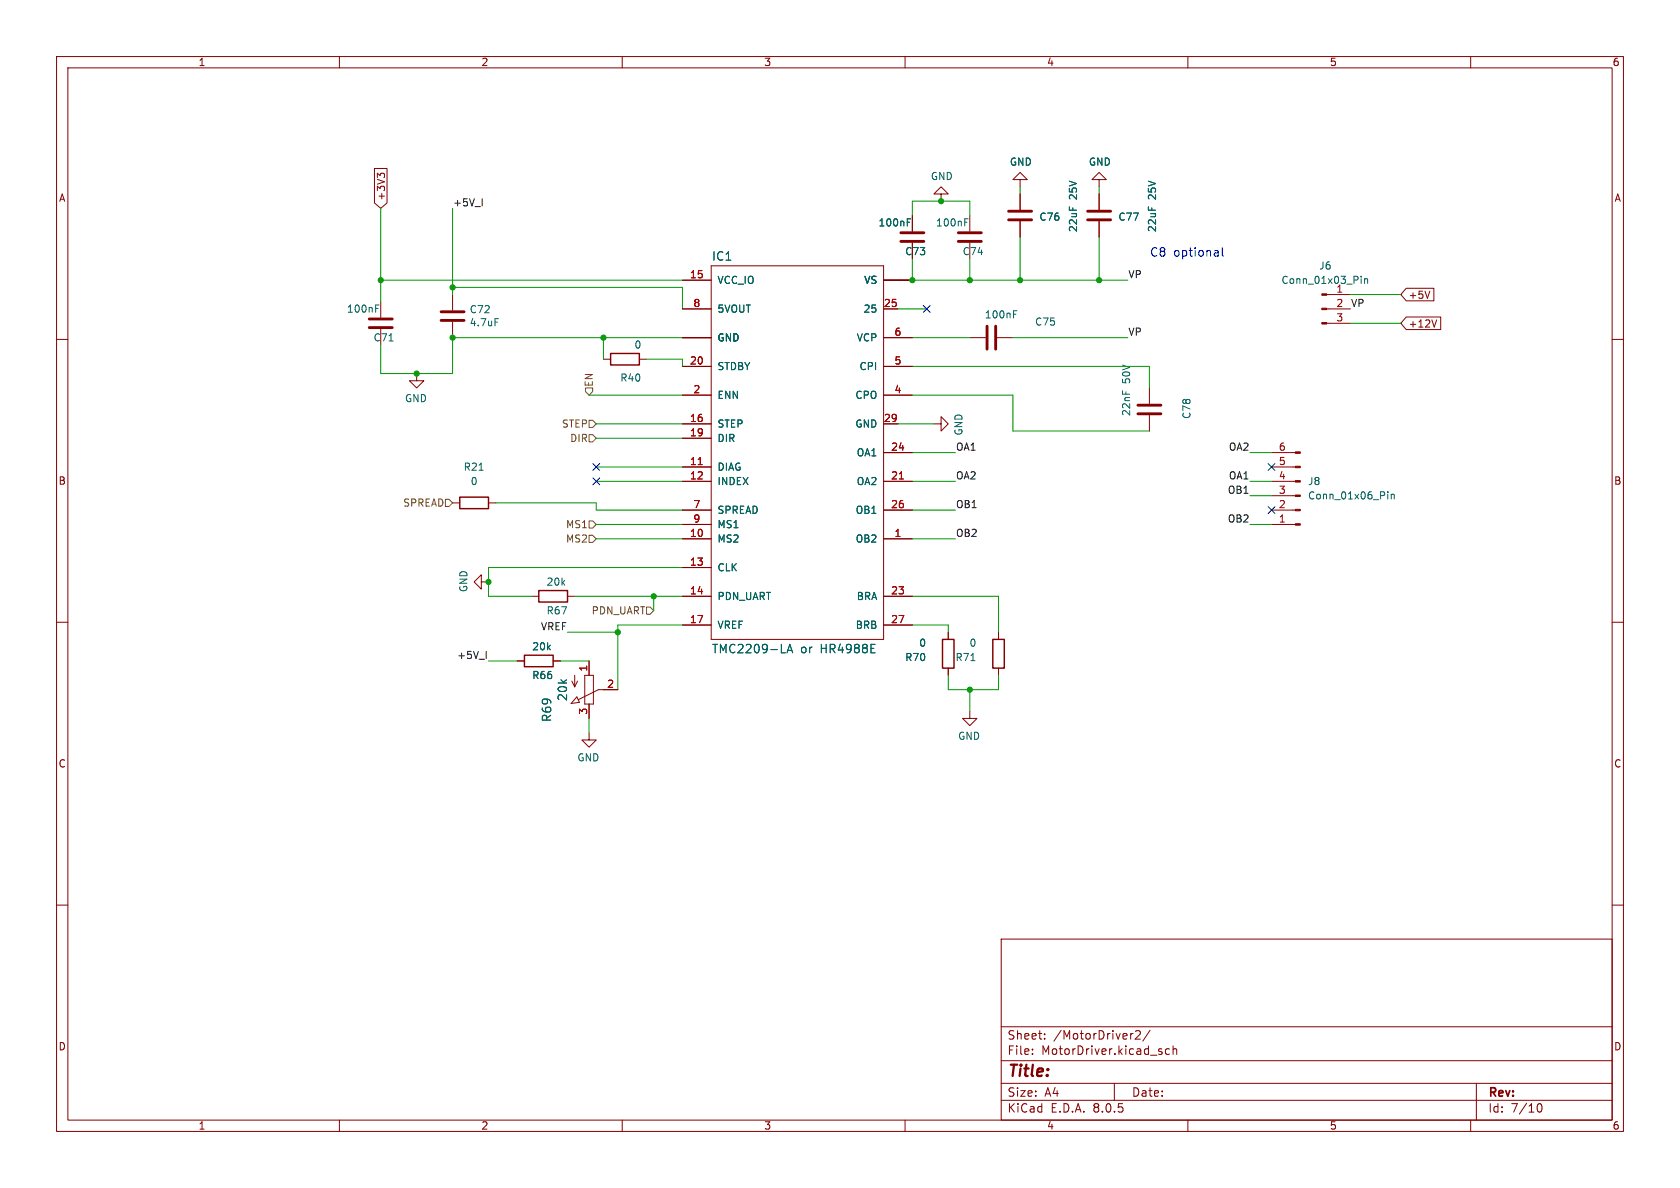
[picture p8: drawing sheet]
<svg xmlns="http://www.w3.org/2000/svg" width="297mm" height="210mm" viewBox="0 0 297 210" stroke-linecap="round" stroke-linejoin="round" font-family="sans-serif">
<g fill="none" stroke="#840000" stroke-width=".18">
<path d="M10 10h277v190h-277zM12 12h273v186h-273zM60 10v2M110 10v2M160 10v2M210 10v2M260 10v2M66.2 29.8h2.2v6.1l-1.1 .9-1.1-.9zM67.2 31l-.5-.4v.8M67.2 30.9l.2-.3h.3l.3 .3M161.3 38.1v2.8M166.4 34.3h-1.3l1.3-1.3 1.2 1.3h-1.2v1.3"/>
<path d="M171.4 38.1v2.8M180.3 31.8h-1.2l1.2-1.3 1.3 1.3h-1.3v1.2M180.3 34.3v2.8M180.3 39.1v2.8M194.3 31.8h-1.3l1.3-1.3 1.3 1.3h-1.3v1.2M194.3 34.3v2.8M194.3 39.1v2.8M10 60h2M67.3 53.3v2.8M67.3 58.2v2.8M80 52.1v2.8M80 56.9v2.8"/>
<path d="M120.6 54.6h5.1M120.6 59.7h5.1M120.6 49.5h5.1M125.7 47h30.5v66h-30.5zM156.2 54.6h2.5M156.2 59.7h5.1M156.2 49.5h5.1M161.3 42.9v2.8M171.4 59.7h2.8M171.4 42.9v2.8M176.3 59.7h2.8M234.5 57.2h4.3"/>
<path d="M234.5 54.6h4.3M234.5 52.1h4.3M248.6 56h6.1v2.3h-6.1l-1-1.1zM248.6 51h4.9v2.2h-4.9l-1-1.1zM252.8 51.5l-.5 1.2M254 56.6l-.4 1.2M285 60h2M73.7 66v1.3h-1.3l1.3 1.3 1.2-1.3h-1.2M106.7 63.5h1.2M113 63.5h1.3M120.6 74.9h5.1M120.6 77.5h5.1"/>
<path d="M120.6 69.9h5.1M120.6 64.8h5.1M156.2 74.9h2.5M156.2 69.9h5.1M156.2 64.8h5.1M165.1 74.9h1.3v1.3l1.2-1.3-1.2-1.2v1.2M203.2 68.6v2.8M203.2 73.4v2.8M80 88.9h1.3M86.4 88.9h1.2M120.6 82.6h5.1M120.6 85.1h5.1"/>
<path d="M120.6 90.2h5.1M120.6 92.7h5.1M120.6 95.3h5.1M156.2 80h5.1M156.2 85.1h5.1M156.2 90.2h5.1M156.2 95.3h5.1M224.8 80h4.2M224.8 82.6h4.2M224.8 85.1h4.2M224.8 87.6h4.2M224.8 90.2h4.2"/>
<path d="M224.8 92.7h4.2M10 110h2M85.1 102.9v1.2l-1.3-1.2 1.3-1.3v1.3h1.3M91.4 116.8h1.3M94 105.4h1.2M97.8 116.8h1.3M100.3 105.4h1.3M101.6 119.4v2M103.4 119.4h1.5v5.1h-1.5zM104.1 116.8v2.6M120.6 105.4h5.1M120.6 100.3h5.1"/>
<path d="M120.6 110.5h5.1M156.2 105.4h5.1M156.2 110.5h5.1M167.6 111.8v1.2M167.6 118.1v1.3M176.5 111.8v1.2M176.5 118.1v1.3M285 110h2M101.1 120.4l.5 1M102 123.2l.4 1-1.4 .2zM102.1 120.4l-.5 1M104.1 129.5v1.3h-1.2l1.2 1.3 1.3-1.3h-1.3"/>
<path d="M104.1 124.5v2.5M109.2 121.9h-3.4l-3.5 1.8M171.4 125.7v1.3h-1.2l1.2 1.3 1.3-1.3h-1.3M10 160h2M285 160h2M177 166h108v32h-108zM60 198v2M110 198v2M160 198v2M177 194.5h108M177 191.5h108M177 187.5h108"/>
<path d="M177 181.5h108M182.5 186.3v.1M182.5 185.5v.1M184.7 183.6v.1M184.7 182.8v.1M197 191.5v3M200.2 182.7h.1M200.7 182.3l.6-.1 .2 .1 .1 .3-.9 1.1h.9M203.3 182.1l-1.3 2M206.7 185.5l-.4-.1-.3 .3v.4l.2 .2h.5M207.4 185.5l.2-.1 .4 .1v.9M207.4 184.9v1.5"/>
<path d="M210 198v2M260 198v2M261 191.5v6.5M271.7 195.7l.2-.5 .2-.1a.8 .8 0 0 1 .5 .7 .8 .8 0 0 1-.5 .8l-.2-.1-.2-.5"/>
</g>
<g fill="none" stroke="#840000" stroke-width=".51">
<path d="M178.3 38.9h4.1M178.3 37.3h4.1M192.3 38.9h4M192.3 37.3h4M65.3 56.4h4M65.3 57.9h4M78 55.1h4M78 56.6h4M159.3 41.1h4M159.3 42.7h4M169.4 41.1h4.1M169.4 42.7h4.1"/>
<path d="M174.5 57.7v4M176 57.7v4M201.2 73.2h4M201.2 71.6h4"/>
</g>
<g fill="none" stroke="#006464" stroke-width=".18">
<path d="M160.4 39.3h.4M160.4 38.7h.6M170.6 39.3h.4M170.6 38.7h.6M66.4 54.5h.4M66.4 53.9h.6M87.5 56.3h.6M179.2 55.5h.4M179.2 54.9h.6M240.6 48.8v.2M240.6 49.3v.8M241.2 49.3v.8"/>
<path d="M241.2 49.4l.2-.1h.3l.1 .8M68.8 60.3h.7M84.7 83.1h.7M245.3 86.9v.2M245.3 87.4v.8M245.9 87.4v.8M245.9 87.5l.2-.1h.3l.1 .8M139.1 115.4l.5-1.5 .5 1.5M139.3 115h.7M154 115.4h.7M154 113.9h.7M171.6 116.8h.8"/>
</g>
<g fill="#840000" stroke="#840000" stroke-width=".18">
<path d="M229 79.9h.9v.2h-.9z"/>
<path d="M229 82.4h.9v.3h-.9z"/>
<path d="M229 85h.9v.2h-.9z"/>
<path d="M229 87.5h.9v.3h-.9z"/>
<path d="M229 90h.9v.3h-.9z"/>
<path d="M229 92.6h.9v.2h-.9z"/>
<path d="M233.7 57h.8v.3h-.8z"/>
<path d="M233.7 54.5h.8v.2h-.8z"/>
<path d="M233.7 51.9h.8v.3h-.8z"/>
</g>
<path d="M107.9 62.5h5.1v2h-5.1zM81.3 87.9h5.1v2h-5.1zM92.7 115.8h5.1v2.1h-5.1zM95.2 104.4h5.1v2h-5.1zM166.6 113h2.1v5.1h-2.1zM175.5 113h2v5.1h-2z" fill="none" stroke="#840000" stroke-width=".25"/>
<path d="M123.4 82.1h.8M159 84.7h.7" fill="none" stroke="#a90000" stroke-width=".18"/>
<path d="M103.5 68.6h1.3v.6l-.7 .7-.6-.7zM104.1 74.3h.7l.6 .6-.6 .7h-.7zM104.1 76.8h.7l.6 .7-.6 .6h-.7zM78.7 88.3h.7l.6 .6-.6 .6h-.7zM104.1 92.1h.7l.6 .6-.6 .6h-.7zM104.1 94.6h.7l.6 .7-.6 .6h-.7zM114.3 107.3h.6l.7 .7-.7 .6h-.6z" fill="none" stroke="#725600" stroke-width=".18"/>
<path d="M85.3 35.1v1.3M86 115.1v1.3" fill="none" stroke="#0f0f0f" stroke-width=".18"/>
<path d="M215.3 44.4l.1 .9M215.4 45.2l-.2 .1M215.4 44.6l-.2 .1M216.1 43.8v1.3l.2 .2" fill="none" stroke="#0000c2" stroke-width=".18"/>
<g fill="none" stroke="#009600" stroke-width=".18">
<path d="M67.3 36.8v16.5M80 36.8v15.3M161.3 38.1v-2.5h10.1v2.5M180.3 33v1.3M194.3 33v1.3M67.3 49.5h53.3M80 50.8h40.6v3.8M106.7 59.7v3.8M120.6 59.7h-40.6v6.3h-12.7v-5M158.7 54.6h5.1M161.3 45.7v3.8h38.1M161.3 59.7h10.1"/>
<path d="M171.4 45.7v3.8M179.1 59.7h20.3M180.3 41.9v7.6M194.3 41.9v7.6M238.8 57.2h8.8M238.8 52.1h8.8M104.1 69.9h16.5M105.4 74.9h15.2M105.4 77.5h15.2M114.3 63.5h6.3v1.3M158.7 74.9h6.4M161.3 69.9h17.8v6.3h24.1"/>
<path d="M161.3 64.8h41.9v3.8M87.6 88.9h17.8v1.3h15.2M105.4 85.1h15.2M105.4 95.3h15.2M105.4 82.6h15.2M105.4 92.7h15.2M161.3 90.2h7.6M161.3 85.1h7.6M161.3 95.3h7.6M161.3 80h7.6M221 85.1h3.8M221 80h3.8"/>
<path d="M221 92.7h3.8M221 87.6h3.8M86.4 116.8h5M99.1 116.8h5M100.3 111.8h8.9M101.6 105.4h19M115.6 105.4v2.6M120.6 110.5h-11.4v11.4M120.6 100.3h-34.2v5.1h7.6M161.3 105.4h15.2v6.4M161.3 110.5h6.3v1.3M167.6 119.4v2.5h8.9v-2.5"/>
<path d="M104.1 127v2.5M171.4 121.9v3.8"/>
</g>
<path d="M163.2 54l1.2 1.2M164.4 54l-1.2 1.2M104.8 81.9l1.2 1.3M104.8 84.5l1.2 1.2M106 81.9l-1.2 1.3M106 84.5l-1.2 1.2M224.2 81.9l1.2 1.3M224.2 89.6l1.2 1.2M225.4 81.9l-1.2 1.3M225.4 89.6l-1.2 1.2" fill="none" stroke="#000084" stroke-width=".18"/>
<g fill="#009600" stroke="#009600" stroke-width=".18">
<circle cx="166.4" cy="35.6" r=".46"/>
<circle cx="161.3" cy="49.5" r=".46"/>
<circle cx="106.7" cy="59.7" r=".46"/>
<circle cx="171.4" cy="49.5" r=".46"/>
<circle cx="180.3" cy="49.5" r=".46"/>
<circle cx="194.3" cy="49.5" r=".46"/>
<circle cx="80" cy="50.8" r=".46"/>
<circle cx="67.3" cy="49.5" r=".46"/>
<circle cx="73.7" cy="66" r=".46"/>
<circle cx="80" cy="59.7" r=".46"/>
<circle cx="171.4" cy="121.9" r=".46"/>
<circle cx="86.4" cy="102.9" r=".46"/>
<circle cx="109.2" cy="111.8" r=".46"/>
<circle cx="115.6" cy="105.4" r=".46"/>
</g>
<text font-size="2.8" fill="#840000" x="178" y="190.9">Title:</text>
<g font-size="2.1" fill="#006464">
<text x="125.8" y="46.3">IC1</text>
<text x="125.8" y="115.7">TMC2209-LA</text>
<text x="141.5" y="115.7">or</text>
<text x="145.1" y="115.7">HR4988E</text>
<text x="100.5" y="124" transform="rotate(-90 100.5 124)">20k</text>
<text x="97.7" y="127.7" transform="rotate(-90 97.7 127.7)">R69</text>
</g>
<g font-size="2.1" fill="#0000c2">
<text x="203.2" y="45.5">C8</text>
<text x="207.4" y="45.5">optional</text>
</g>
<g font-size="2.1" fill="#840000">
<text x="178" y="184">Sheet:</text>
<text x="186.2" y="184">/MotorDriver2/</text>
<text x="178" y="186.7">File:</text>
<text x="184.1" y="186.7">MotorDriver.kicad_sch</text>
<text x="178" y="196.9">KiCad</text>
<text x="178" y="194.1">Size:</text>
<text x="184.7" y="194.1">A4</text>
<text x="185.7" y="196.9">E.D.A.</text>
<text x="193.3" y="196.9">8.0.5</text>
<text x="200" y="194.1">Date:</text>
<text x="263" y="194.3">Rev:</text>
<text x="263" y="196.9">Id:</text>
<text x="267.1" y="196.9">7/10</text>
</g>
<g font-size="1.8" fill="#840000">
<text x="35" y="11.9">1</text>
<text x="85" y="11.9">2</text>
<text x="135" y="11.9">3</text>
<text x="185" y="11.9">4</text>
<text x="235" y="11.9">5</text>
<text x="285" y="11.9">6</text>
<text x="10.3" y="35.9">A</text>
<text x="68.3" y="35.6" transform="rotate(-90 68.3 35.6)">+3V3</text>
<text x="285.3" y="35.9">A</text>
<text x="248.9" y="53">+5V</text>
<text x="248.9" y="58.1">+12V</text>
<text x="10.3" y="85.9">B</text>
<text x="285.3" y="85.9">B</text>
<text x="10.3" y="135.9">C</text>
<text x="285.3" y="135.9">C</text>
<text x="10.3" y="185.9">D</text>
<text x="285.3" y="185.9">D</text>
<text x="35" y="199.9">1</text>
<text x="85" y="199.9">2</text>
<text x="135" y="199.9">3</text>
<text x="185" y="199.9">4</text>
<text x="235" y="199.9">5</text>
<text x="285" y="199.9">6</text>
</g>
<g font-size="1.8" fill="#006464">
<text x="178.4" y="29.5">GND</text>
<text x="192.4" y="29.5">GND</text>
<text x="164.5" y="32">GND</text>
<text x="190.6" y="35.3" transform="rotate(-90 190.6 35.3)">25V</text>
<text x="204.6" y="35.3" transform="rotate(-90 204.6 35.3)">25V</text>
<text x="155.2" y="40.2">100nF</text>
<text x="165.4" y="40.2">100nF</text>
<text x="183.7" y="39.2">C76</text>
<text x="190.6" y="41.1" transform="rotate(-90 190.6 41.1)">22uF</text>
<text x="197.6" y="39.2">C77</text>
<text x="204.6" y="41.1" transform="rotate(-90 204.6 41.1)">22uF</text>
<text x="159.9" y="45.3">C73</text>
<text x="170.1" y="45.3">C74</text>
<text x="233.1" y="47.9">J6</text>
<text x="126.7" y="50.4">VCC_IO</text>
<text x="152.7" y="50.4">VS</text>
<text x="226.4" y="50.4">Conn_01x03_Pin</text>
<text x="236.1" y="51.8">1</text>
<text x="61.2" y="55.5">100nF</text>
<text x="82.9" y="55.6">C72</text>
<text x="82.9" y="57.9">4.7uF</text>
<text x="126.7" y="55.5">5VOUT</text>
<text x="152.6" y="55.5">25</text>
<text x="174" y="56.5">100nF</text>
<text x="182.9" y="57.8">C75</text>
<text x="65.9" y="60.6">C71</text>
<text x="112.1" y="61.8">0</text>
<text x="126.7" y="60.6">GND</text>
<text x="126.7" y="65.6">STDBY</text>
<text x="151.4" y="60.6">VCP</text>
<text x="151.8" y="65.6">CPI</text>
<text x="71.5" y="71.3">GND</text>
<text x="109.6" y="67.7">R40</text>
<text x="126.7" y="70.7">ENN</text>
<text x="151.1" y="70.7">CPO</text>
<text x="200" y="67.8" transform="rotate(-90 200 67.8)">50V</text>
<text x="126.7" y="75.8">STEP</text>
<text x="151.1" y="75.8">GND</text>
<text x="170.4" y="77.1" transform="rotate(-90 170.4 77.1)">GND</text>
<text x="200" y="73.7" transform="rotate(-90 200 73.7)">22nF</text>
<text x="210.7" y="74.2" transform="rotate(-90 210.7 74.2)">C78</text>
<text x="81.9" y="83.4">R21</text>
<text x="126.7" y="83.4">DIAG</text>
<text x="126.7" y="78.3">DIR</text>
<text x="151.4" y="80.9">OA1</text>
<text x="83.1" y="86">0</text>
<text x="126.7" y="86">INDEX</text>
<text x="151.4" y="86">OA2</text>
<text x="231.1" y="86">J8</text>
<text x="231.1" y="88.5">Conn_01x06_Pin</text>
<text x="126.7" y="91">SPREAD</text>
<text x="126.7" y="93.6">MS1</text>
<text x="151.2" y="91">OB1</text>
<text x="126.7" y="96.1">MS2</text>
<text x="126.7" y="101.2">CLK</text>
<text x="151.2" y="96.1">OB2</text>
<text x="82.8" y="104.8" transform="rotate(-90 82.8 104.8)">GND</text>
<text x="96.5" y="103.7">20k</text>
<text x="126.7" y="106.3">PDN_UART</text>
<text x="151.4" y="106.3">BRA</text>
<text x="96.5" y="108.8">R67</text>
<text x="126.7" y="111.4">VREF</text>
<text x="151.2" y="111.4">BRB</text>
<text x="94" y="115.2">20k</text>
<text x="159.9" y="117.1">R70</text>
<text x="162.4" y="114.5">0</text>
<text x="168.8" y="117.1">R71</text>
<text x="171.3" y="114.5">0</text>
<text x="94" y="120.2">R66</text>
<text x="169.3" y="131">GND</text>
<text x="102" y="134.8">GND</text>
</g>
<g font-size="1.8" fill="#0f0f0f">
<text x="80" y="36.6">+5V_I</text>
<text x="199.4" y="49.3">VP</text>
<text x="199.4" y="59.4">VP</text>
<text x="238.8" y="54.3">VP</text>
<text x="168.9" y="79.7">OA1</text>
<text x="217.1" y="79.7">OA2</text>
<text x="168.9" y="84.8">OA2</text>
<text x="168.9" y="89.9">OB1</text>
<text x="217" y="87.4">OB1</text>
<text x="217.1" y="84.8">OA1</text>
<text x="168.9" y="95">OB2</text>
<text x="217" y="92.4">OB2</text>
<text x="95.5" y="111.5">VREF</text>
<text x="80.7" y="116.6">+5V_I</text>
</g>
<g font-size="1.8" fill="#a90000">
<text x="121.9" y="49.3">15</text>
<text x="122.5" y="54.4">8</text>
<text x="156.2" y="54.4">25</text>
<text x="158" y="59.4">6</text>
<text x="236.1" y="54.4">2</text>
<text x="236.1" y="56.9">3</text>
<text x="121.9" y="64.5">20</text>
<text x="158" y="64.5">5</text>
<text x="122.5" y="69.6">2</text>
<text x="158" y="69.6">4</text>
<text x="121.9" y="74.7">16</text>
<text x="121.9" y="77.2">19</text>
<text x="156.2" y="74.7">29</text>
<text x="121.9" y="82.3">11</text>
<text x="157.4" y="79.8">24</text>
<text x="226" y="82.3">5</text>
<text x="226" y="79.8">6</text>
<text x="121.9" y="84.8">12</text>
<text x="122.5" y="89.9">7</text>
<text x="157.4" y="84.8">21</text>
<text x="157.4" y="89.9">26</text>
<text x="226" y="89.9">2</text>
<text x="226" y="87.4">3</text>
<text x="226" y="84.8">4</text>
<text x="121.9" y="95">10</text>
<text x="122.5" y="92.5">9</text>
<text x="158" y="95">1</text>
<text x="226" y="92.5">1</text>
<text x="121.9" y="100.1">13</text>
<text x="121.9" y="105.2">14</text>
<text x="157.4" y="105.2">23</text>
<text x="121.9" y="110.2">17</text>
<text x="157.4" y="110.2">27</text>
<text x="103.9" y="118.8" transform="rotate(-90 103.9 118.8)">1</text>
<text x="107.2" y="121.7">2</text>
<text x="103.9" y="126.4" transform="rotate(-90 103.9 126.4)">3</text>
</g>
<g font-size="1.8" fill="#725600">
<text x="105" y="68.5" transform="rotate(-90 105 68.5)">EN</text>
<text x="99.2" y="75.8">STEP</text>
<text x="100.7" y="78.3">DIR</text>
<text x="71.2" y="89.8">SPREAD</text>
<text x="100" y="93.6">MS1</text>
<text x="100" y="96.1">MS2</text>
<text x="104.5" y="108.8">PDN_UART</text>
</g>
</svg>
